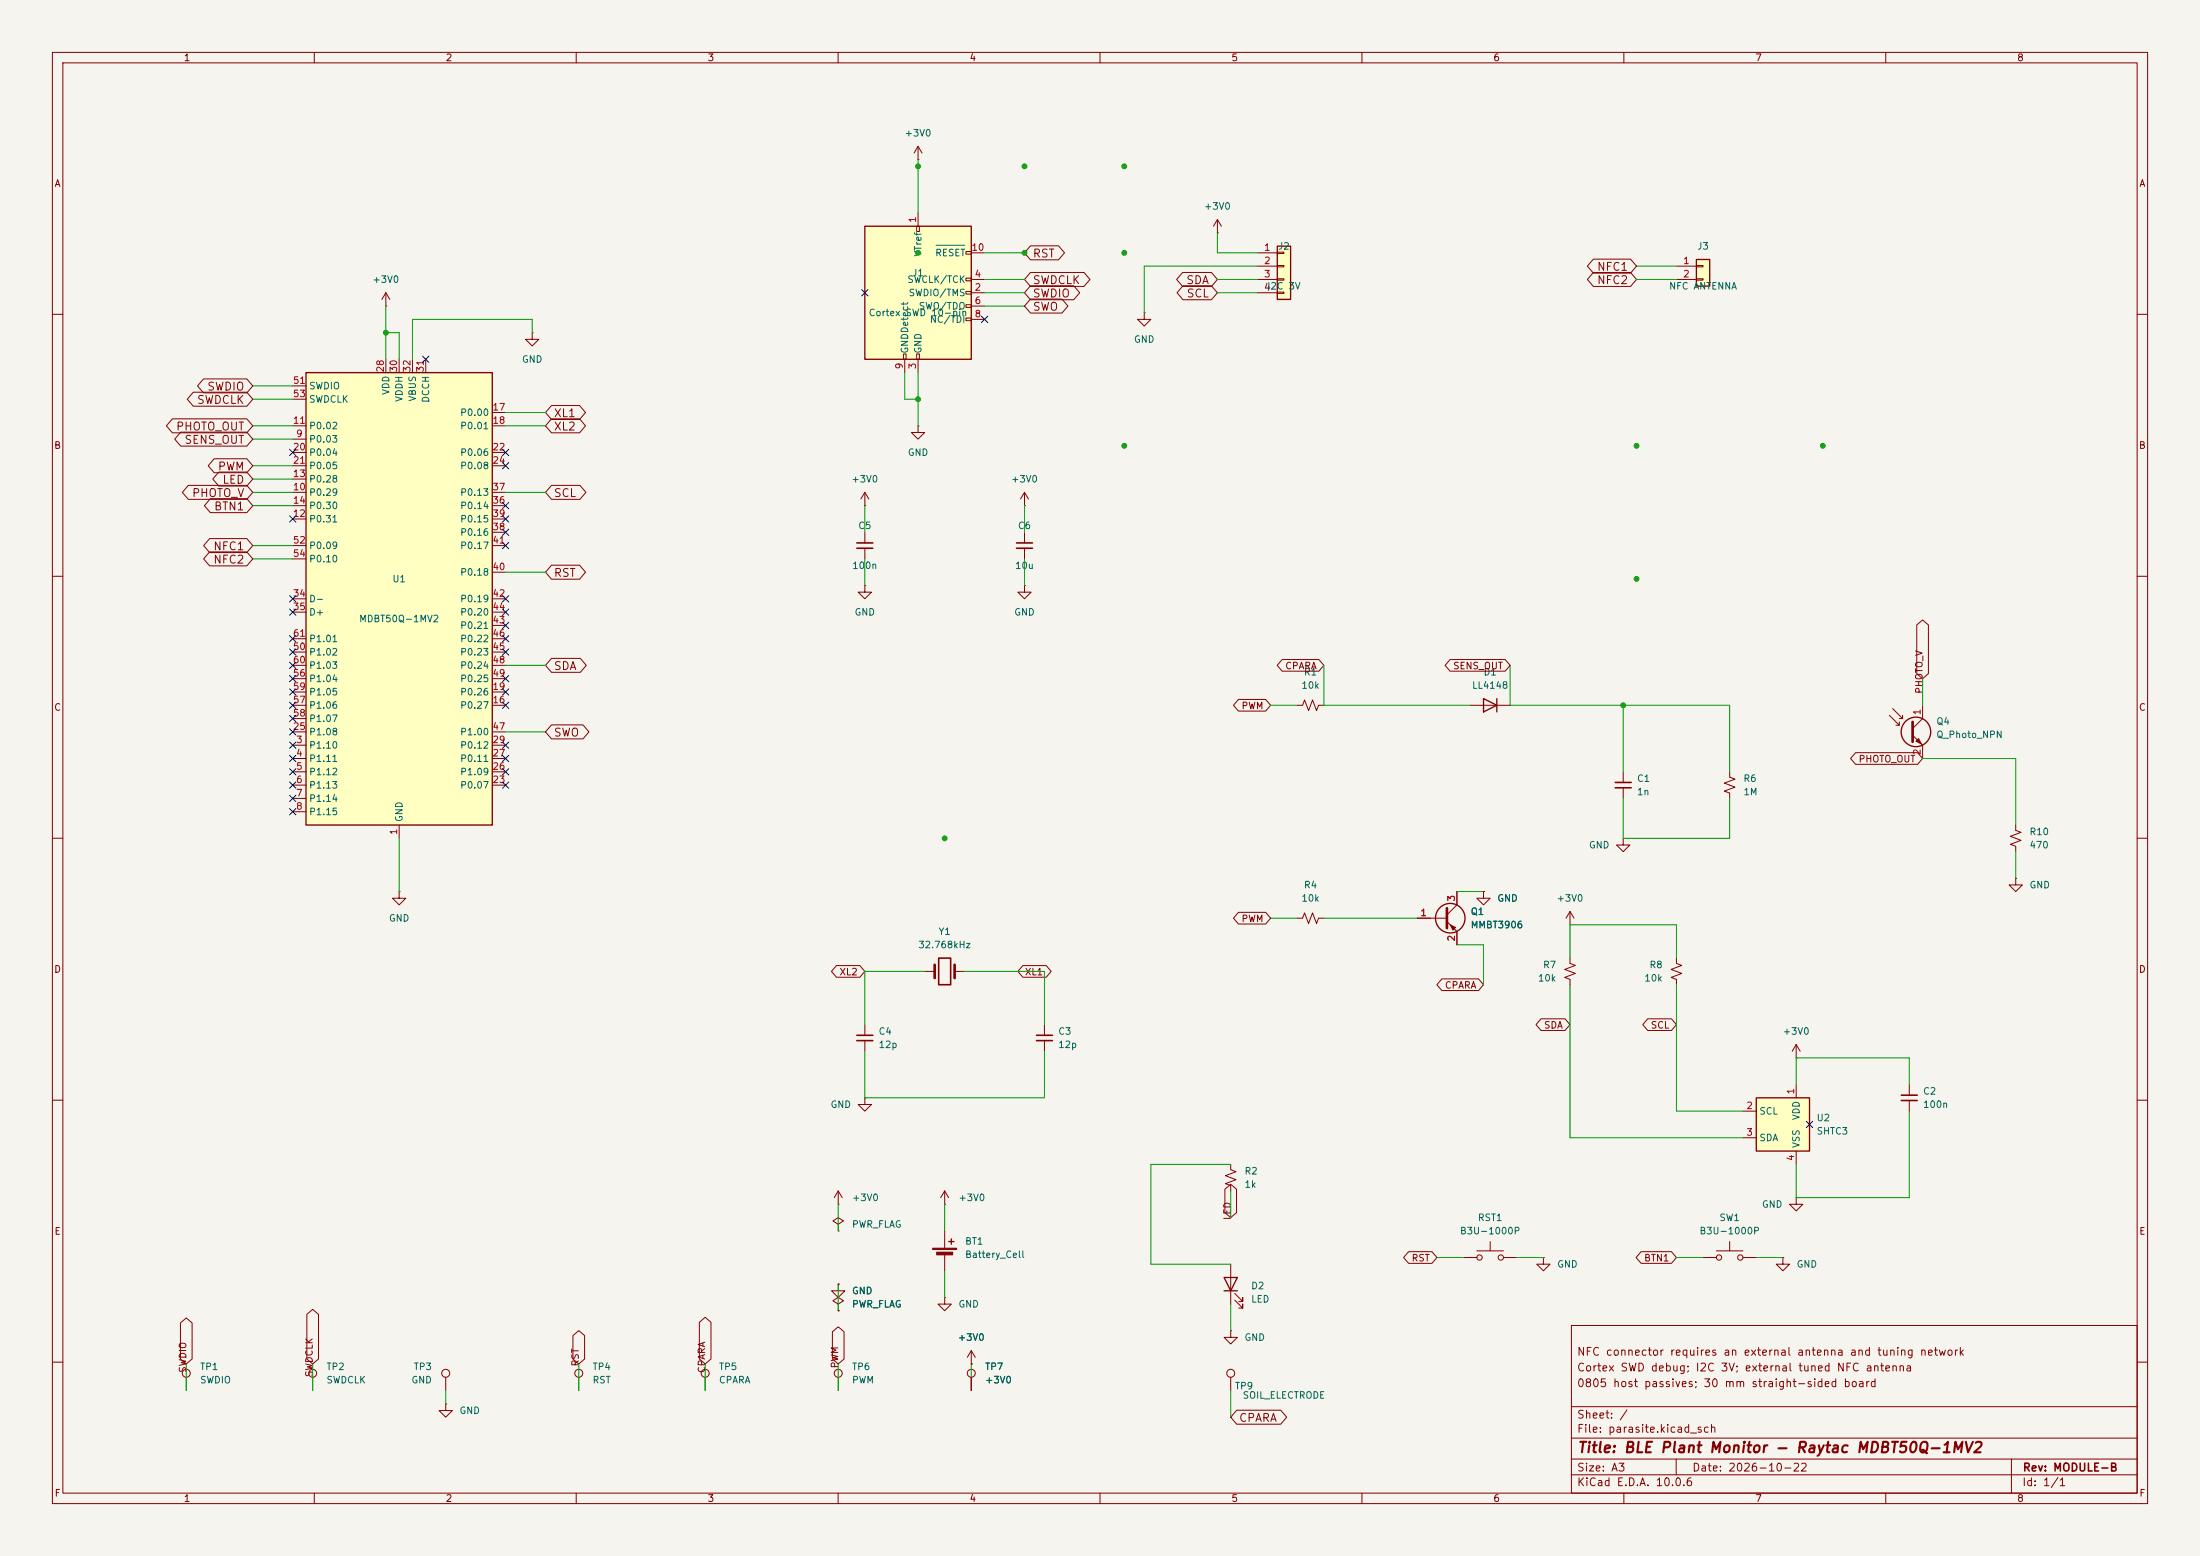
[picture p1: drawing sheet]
<svg xmlns="http://www.w3.org/2000/svg" width="420mm" height="297mm" viewBox="0 0 420 297" stroke-linecap="round" stroke-linejoin="round" font-family="sans-serif">
<path d="M0 0h420v297h-420z" fill="#f5f4ef" stroke="#f5f4ef" stroke-width=".19"/>
<g fill="none" stroke="#840000" stroke-width=".19">
<path d="M10 10h400v277h-400zM12 12h396v273h-396zM60 10v2M110 10v2M160 10v2M210 10v2M260 10v2M310 10v2M360 10v2M175.3 30.5h.1M175.3 27.9l-.8 1.3M175.3 27.9l.7 1.3"/>
<path d="M175.3 27.9v2.6M10 60h2M408 60h2M165.1 96.5h.1M165.1 94v2.5M165.1 94l-.8 1.3M165.1 94l.8 1.3M10 110h2M165.1 101.6v2M165.1 104.6v2.1M408 110h2M10 160h2"/>
<path d="M330.2 147.3v1l1 .4-2 .8 2 .7-2 .8 1 .4v1M384.8 157.5v1l1 .4-2 .7 2 .8-2 .8 1 .3v1.1M408 160h2M309.9 160v1.3h1.2l-1.2 1.3-1.3-1.3h1.3M309.9 160h.1M384.8 167.6v1.3h1.3l-1.3 1.3-1.3-1.3h1.3M384.8 167.6h.1M199.4 195.6v2M199.4 198.6v2.1M10 210h2M165.1 209.6v1.2h1.3l-1.3 1.3-1.3-1.3h1.3M165.1 209.6h.1"/>
<path d="M408 210h2M300 253h108v32h-108zM10 260h2M85.1 268v1.2h1.3l-1.3 1.3-1.3-1.3h1.3M85.1 268h.1M300 278.5h108M300 274.5h108M300 268.5h108M320 278.5v3M384 278.5v6.5M408 260h2M60 285v2"/>
<path d="M110 285v2M160 285v2M210 285v2M260 285v2M300 281.5h108M310 285v2M360 285v2"/>
</g>
<path d="M163.6 103.6h3M163.6 104.6h3M197.9 198.6h3M197.9 197.6h3" fill="none" stroke="#840000" stroke-width=".3"/>
<path d="M165.1 43.2h20.3v25.4h-20.3z" fill="#ffffc2"/>
<path d="M165.1 43.2h20.3v25.4h-20.3z" fill="none" stroke="#840000" stroke-width=".25"/>
<g fill="none" stroke="#840000" stroke-width=".19">
<path d="M175 43.2h.5v1h-.5zM175.3 40.6v2.6M184.4 53.1h1v.5h-1zM184.4 48h1v.5h-1zM184.4 55.6h1v.5h-1zM184.4 58.2h1v.5h-1zM185.4 55.9h2.6M185.4 53.3h2.6M185.4 58.4h2.6M185.4 48.3h2.6M172.5 67.6h.5v1h-.5zM172.7 68.6v2.5"/>
<path d="M175 67.6h.5v1h-.5zM175.3 68.6v2.5M184.4 60.7h1v.5h-1zM185.4 61h2.6"/>
</g>
<path d="M178.7 46.8h5.5" fill="none" stroke="#006464" stroke-width=".19"/>
<path d="M335.3 209.6h10.1v10.1h-10.1z" fill="#ffffc2"/>
<path d="M335.3 209.6h10.1v10.1h-10.1z" fill="none" stroke="#840000" stroke-width=".25"/>
<g fill="none" stroke="#840000" stroke-width=".19">
<path d="M218.4 59.7v1.3h1.3l-1.3 1.2-1.2-1.2h1.2M218.4 59.7h.1M232.4 44.5h.1M232.4 41.9l-.8 1.3M232.4 41.9l.8 1.3M232.4 41.9v2.6M175.3 81.3v1.3h1.2l-1.2 1.2-1.3-1.2h1.3M175.3 81.3h.1M195.6 96.5h.1M195.6 94v2.5M195.6 94l-.8 1.3M195.6 94l.7 1.3"/>
<path d="M195.6 111.8v1.2h1.2l-1.2 1.3-1.3-1.3h1.3M195.6 111.8h.1M195.6 101.6v2M195.6 104.6v2.1M247.6 134.6h1.1l.3-1 .8 2 .8-2 .7 2 .4-1h1M299.7 182.9v1l1 .4-2 .7 2 .8-2 .8 1 .3v1.1M320 182.9v1l1.1 .4-2.1 .7 2.1 .8-2.1 .8 1 .3v1.1M342.9 199.4v2.5M342.9 199.4l-.8 1.3M342.9 199.4l.8 1.3M332.7 212.1h2.6M332.7 217.2h2.6"/>
<path d="M342.9 201.9h.1M342.9 207v2.6M342.9 219.7v2.5M364.5 207v2M364.5 210.1v2M234.9 222.2v1.1l1.1 .3-2.1 .8 2.1 .8-2.1 .7 1 .4v1M327.7 238.8h5M330.2 237v1.8M342.9 228.6v1.3h1.3l-1.3 1.2-1.3-1.2h1.3M342.9 228.6h.1M325.1 240h2.6M332.7 240h2.6"/>
<path d="M340.4 240v1.3h1.2l-1.2 1.3-1.3-1.3h1.3M340.4 240h.1"/>
<circle cx="328.2" cy="240" r=".51"/>
<circle cx="332.2" cy="240" r=".51"/>
</g>
<path d="M194.1 103.6h3M194.1 104.6h3M363 209h3M363 210.1h3" fill="none" stroke="#840000" stroke-width=".3"/>
<path d="M323.8 49.5h2.6v5.1h-2.6z" fill="#ffffc2"/>
<g fill="none" stroke="#840000" stroke-width=".25">
<path d="M323.8 49.5h2.6v5.1h-2.6zM283.2 133.4l2.5 1.2-2.5 1.3zM285.7 133.4v2.5M233.7 243.8h2.5l-1.3 2.6zM233.7 246.4h2.5"/>
<circle cx="276.9" cy="175.3" r="2.82"/>
</g>
<g fill="none" stroke="#840000" stroke-width=".19">
<path d="M320 50.8h3.8M320 53.3h3.8M323.8 50.7h1.3v.2h-1.3zM323.8 53.2h1.3v.3h-1.3zM165.1 111.8v1.2h1.3l-1.3 1.3-1.3-1.3h1.3M165.1 111.8h.1M280.7 134.6h7.6M247.6 175.3h1.1l.3-1.1 .8 2.1 .8-2.1 .7 2.1 .4-1h1M270.5 175.3h5.7M276.2 175.9l1.9 1.9v2.5M278.1 170.2v2.5l-1.9 1.9M283.2 170.2v1.3h1.3l-1.3 1.2-1.3-1.2h1.3"/>
<path d="M283.2 170.2h.1M281.9 238.8h5.1M284.5 237v1.8M234.9 254v1.3h1.3l-1.3 1.2-1.2-1.2h1.2M234.9 254h.1M234.9 241.3v7.6M235.7 248.2l1.5 1.5v-.8v.8h-.7M235.7 246.9l1.5 1.5v-.8v.8h-.7M279.4 240h2.5M287 240h2.6M294.6 240v1.3h1.3l-1.3 1.3-1.2-1.3h1.2M294.6 240h.1"/>
<path d="M234.9 262.9v2.5"/>
<circle cx="282.4" cy="240" r=".51"/>
<circle cx="286.5" cy="240" r=".51"/>
<circle cx="234.9" cy="262.1" r=".76"/>
</g>
<path d="M276.2 173.4v3.8" fill="none" stroke="#840000" stroke-width=".51"/>
<path d="M276.9 176.5l1 .5-.5 .5z" fill="#840000" stroke="#840000" stroke-width=".19"/>
<path d="M243.8 47h2.6v10.2h-2.6z" fill="#ffffc2"/>
<path d="M243.8 47h2.6v10.2h-2.6z" fill="none" stroke="#840000" stroke-width=".25"/>
<path d="M240 48.3h3.8M240 50.8h3.8M240 53.3h3.8M240 55.9h3.8M243.8 48.1h1.3v.3h-1.3zM243.8 50.7h1.3v.2h-1.3zM243.8 53.2h1.3v.3h-1.3zM243.8 55.8h1.3v.2h-1.3z" fill="none" stroke="#840000" stroke-width=".19"/>
<path d="M58.4 71.1h35.6v86.4h-35.6z" fill="#ffffc2"/>
<g fill="none" stroke="#840000" stroke-width=".25">
<path d="M58.4 71.1h35.6v86.4h-35.6zM181.1 237h1M181.6 236.5v1"/>
<circle cx="365.8" cy="139.7" r="2.82"/>
</g>
<g fill="none" stroke="#840000" stroke-width=".19">
<path d="M73.7 58.4h.1M73.7 55.9v2.5M73.7 55.9l-.8 1.3M73.7 55.9l.7 1.3M196.7 46.9h5.4l1.1 1.4-1.1 1.3h-5.4l-1.1-1.3zM196.7 57.1h6l1.2 1.3-1.2 1.4h-6l-1.1-1.4zM196.7 52h10.2l1.2 1.3-1.2 1.4h-10.2l-1.1-1.4zM196.7 54.5h8.3l1.1 1.4-1.1 1.3h-8.3l-1.1-1.3zM225.8 52h5.5l1.1 1.3-1.1 1.4h-5.5l-1.2-1.4zM225.8 54.5h5.5l1.1 1.4-1.1 1.3h-5.5l-1.1-1.3zM304.2 52h7.1l1.1 1.3-1.1 1.4h-7.1l-1.2-1.4zM304.2 49.5h7.1l1.1 1.3-1.1 1.3h-7.1l-1.2-1.3z"/>
<path d="M32.9 79.9h14.2l1.2 1.4-1.2 1.3h-14.2l-1.1-1.3zM36.9 74.9h10.2l1.2 1.3-1.2 1.3h-10.2l-1.1-1.3zM38.9 72.3h8.2l1.2 1.4-1.2 1.3h-8.2l-1.2-1.3zM55.9 73.7h2.5M55.9 76.2h2.5M73.7 68.6v2.5M76.2 68.6v2.5M78.7 68.6v2.5M81.3 68.6v2.5M94 78.7h2.5M101.6 63.5v1.3h1.3l-1.3 1.2-1.3-1.2h1.3M101.6 63.5h.1"/>
<path d="M105.3 77.4h5.3l1.2 1.3-1.2 1.4h-5.3l-1.2-1.4zM105.3 79.9h5.3l1.2 1.4-1.2 1.3h-5.3l-1.2-1.3zM34.5 82.5h12.6l1.2 1.3-1.2 1.4h-12.6l-1.1-1.4zM36 92.6h11.1l1.2 1.4-1.2 1.3h-11.1l-1.2-1.3zM40.2 95.2h6.9l1.2 1.3-1.2 1.4h-6.9l-1.2-1.4zM40.9 87.6h6.2l1.2 1.3-1.2 1.3h-6.2l-1.2-1.3zM41.8 90.1h5.3l1.2 1.3-1.2 1.4h-5.3l-1.2-1.4zM55.9 83.8h2.5M55.9 94h2.5M55.9 81.3h2.5M55.9 99.1h2.5M55.9 91.4h2.5"/>
<path d="M55.9 96.5h2.5M55.9 86.4h2.5M55.9 88.9h2.5M94 94h2.5M94 81.3h2.5M94 99.1h2.5M94 96.5h2.5M94 86.4h2.5M94 88.9h2.5M105.3 92.6h5.4l1.2 1.4-1.2 1.3h-5.4l-1.2-1.3zM40 105.3h7.1l1.2 1.4-1.2 1.3h-7.1l-1.1-1.3zM40 102.8h7.1l1.2 1.3-1.2 1.4h-7.1l-1.1-1.4z"/>
<path d="M55.9 114.3h2.5M55.9 116.8h2.5M55.9 104.1h2.5M55.9 106.7h2.5M94 114.3h2.5M94 116.8h2.5M94 101.6h2.5M94 109.2h2.5M94 104.1h2.5M94 119.4h2.5M105.3 107.9h5.3l1.2 1.3-1.2 1.4h-5.3l-1.2-1.4zM365.9 119.3l1.1-1 1.1 1v9.3l-1.1 .9-1.1-.9z"/>
<path d="M55.9 134.6h2.5M55.9 132.1h2.5M55.9 139.7h2.5M55.9 124.5h2.5M55.9 121.9h2.5M55.9 127h2.5M55.9 129.5h2.5M55.9 137.2h2.5M94 134.6h2.5M94 132.1h2.5M94 139.7h2.5M94 124.5h2.5"/>
<path d="M94 121.9h2.5M94 127h2.5M94 129.5h2.5M105.3 138.4h6l1.1 1.3-1.1 1.3h-6l-1.2-1.3zM105.3 125.7h5.5l1.1 1.3-1.1 1.3h-5.5l-1.2-1.3zM236.4 133.5h5.2l1 1.1-1 1.1h-5.2l-.9-1.1zM244.8 125.9h7l.9 1.1-.9 1.1h-7l-1-1.1zM276.8 125.9h10.5l1 1.1-1 1.1h-10.5l-.9-1.1zM360.7 136.5l1.9 1.9v-.6M361.3 135.3l1.9 1.9v-.7M361.9 138.4h.7M362.6 137.2h.6"/>
<path d="M367 134.6v2.6l-1.9 1.9M55.9 142.2h2.5M55.9 144.8h2.5M55.9 147.3h2.5M55.9 149.9h2.5M55.9 152.4h2.5M55.9 154.9h2.5M76.2 157.5v2.5M94 142.2h2.5M94 144.8h2.5M94 147.3h2.5M94 149.9h2.5"/>
<path d="M309.9 147.3v2.1M309.9 150.4v2M354.2 143.7h11.9l.9 1.1-.9 1.1h-11.9l-.9-1.1zM365.1 140.3l1.9 1.9v2.6M76.2 170.2v1.3h1.3l-1.3 1.2-1.3-1.2h1.3M76.2 170.2h.1M236.4 174.1h5.2l1 1.2-1 1.1h-5.2l-.9-1.1zM270.5 175.3h2.5M278.1 170.2v2.5M278.1 177.8v2.5M283.2 170.2h.1M299.7 176.5h.1"/>
<path d="M299.7 174l-.7 1.3M299.7 174l.8 1.3M299.7 174v2.5M159.7 184.3h4.4l1 1.1-1 1.1h-4.4l-1-1.1zM165.1 195.6v2M165.1 198.6v2.1M176.5 185.4h1.9M182.2 185.4h1.9M195.3 184.3h4.4l1 1.1-1 1.1h-4.4l-1-1.1zM275.3 186.8h7l.9 1.2-.9 1.1h-7l-1-1.1zM294.2 194.5h4.6l.9 1.1-.9 1.1h-4.6l-1-1.1zM314.6 194.5h4.5l.9 1.1-.9 1.1h-4.5l-1-1.1z"/>
<path d="M160 233.7l1-.7-1-.6-1 .6 1 .7v1.2M160 234.9h.1M160 229.9h.1M160 227.3l-.7 1.3M160 227.3l.8 1.3M160 227.3v2.6M180.3 229.9h.1M180.3 227.3l-.7 1.3M180.3 227.3l.8 1.3M180.3 227.3v2.6M180.3 234.9v3.4M180.3 239.3v3.3"/>
<path d="M233.8 227l1.1-1 1.2 1v4.5l-1.2 .9-1.1-.9zM268.9 238.9h4.5l.9 1.1-.9 1.1h-4.5l-.9-1.1zM313.3 238.9h5.8l.9 1.1-.9 1.1h-5.8l-1-1.1zM34.4 252.5l1.2-.9 1.1 .9v6.9l-1.1 .9-1.2-.9zM58.6 250.9l1.1-1 1.1 1v8.5l-1.1 .9-1.1-.9zM109.4 254.9l1.1-.9 1.1 .9v4.5l-1.1 .9-1.1-.9zM133.5 252.4l1.1-1 1.1 1v7l-1.1 .9-1.1-.9zM158.9 254.2l1.1-.9 1.1 .9v5.2l-1.1 .9-1.1-.9zM160 248.9l1-.6-1-.7-1 .7 1 .6v1.3M160 250.2h.1M160 245.1v1.3h1.3l-1.3 1.2-1.3-1.2h1.3M160 245.1h.1"/>
<path d="M180.3 247.6v1.3h1.3l-1.3 1.3-1.2-1.3h1.2M180.3 247.6h.1M185.4 257.8l-.7 1.3M185.4 257.8l.8 1.3M185.4 257.8v2.5M35.6 262.9v2.5M59.7 262.9v2.5M85.1 262.9v2.5M110.5 262.9v2.5M134.6 262.9v2.5M160 262.9v2.5M185.4 260.3h.1"/>
<path d="M185.4 262.9v2.5M236.1 269.2h8.4l1.1 1.3-1.1 1.3h-8.4l-1.2-1.3z"/>
<circle cx="35.6" cy="262.1" r=".76"/>
<circle cx="59.7" cy="262.1" r=".76"/>
<circle cx="85.1" cy="262.1" r=".76"/>
<circle cx="110.5" cy="262.1" r=".76"/>
<circle cx="134.6" cy="262.1" r=".76"/>
<circle cx="160" cy="262.1" r=".76"/>
<circle cx="185.4" cy="262.1" r=".76"/>
</g>
<path d="M308.4 149.4h3M308.4 150.4h3M163.6 197.6h3M163.6 198.6h3M179.2 182.9h2.3v5.1h-2.3z" fill="none" stroke="#840000" stroke-width=".3"/>
<path d="M365.1 137.8v3.8M178.4 184.2v2.5M182.2 184.2v2.5" fill="none" stroke="#840000" stroke-width=".51"/>
<g fill="#840000" stroke="#840000" stroke-width=".19">
<path d="M365.8 141.5l.5-.5 .5 1z"/>
<path d="M178.1 238.3h4.5v.2h-4.5z"/>
<path d="M178.8 239h3.1v.5h-3.1z"/>
</g>
<g fill="none" stroke="#009600" stroke-width=".19">
<path d="M175.3 30.5v10.1M73.7 58.4v10.2M188 48.3h7.6M188 53.3h7.6M188 55.9h7.6M188 58.4h7.6M232.4 44.5v3.8h7.6M232.4 53.3h7.6M232.4 55.9h7.6M240 50.8h-21.6v8.9M312.4 50.8h7.6M312.4 53.3h7.6"/>
<path d="M48.3 76.2h7.6M48.3 73.7h7.6M73.7 63.5h2.5v5.1M96.5 78.7h7.6M101.6 63.5v-2.5h-22.9v7.6M172.7 71.1v5.1h2.6M175.3 71.1v10.2M48.3 81.3h7.6M48.3 94h7.6M48.3 83.8h7.6M48.3 91.4h7.6M48.3 96.5h7.6"/>
<path d="M48.3 88.9h7.6M96.5 81.3h7.6M96.5 94h7.6M165.1 96.5v5.1M195.6 96.5v5.1M48.3 104.1h7.6M48.3 106.7h7.6M96.5 109.2h7.6M165.1 106.7v5.1M195.6 106.7v5.1M96.5 139.7h7.6M96.5 127h7.6"/>
<path d="M242.6 134.6h5M252.7 127v7.6h28M288.3 127v7.6h41.9v12.7M309.9 134.6v12.7M367 129.5v5.1M309.9 152.4v7.6h20.3v-7.6M367 144.8h17.8v12.7M76.2 160v10.2M242.6 175.3h5M252.7 175.3h17.8M278.1 170.2h5.1M384.8 162.6v5"/>
<path d="M176.5 185.4h-11.4v10.2M184.1 185.4h15.3v10.2M278.1 180.3h5.1v7.7M299.7 182.9v-6.4h20.3v6.4M299.7 188v29.2h33M320 188v24.1h12.7M165.1 200.7v8.9h34.3v-8.9M342.9 207v-5.1h21.6v5.1M364.5 212.1v16.5h-21.6v-6.4M160 229.9v5M180.3 229.9v5M234.9 227.3v5.1"/>
<path d="M234.9 222.2h-15.2v19.1h15.2M160 245.1v5.1M180.3 242.6v5M234.9 248.9v5.1M274.3 240h5.1M289.6 240h5M320 240h5.1M335.3 240h5.1M35.6 260.3v5.1M59.7 260.3v5.1M85.1 265.4v2.6M110.5 260.3v5.1"/>
<path d="M134.6 260.3v5.1M160 260.3v5.1M185.4 260.3v5.1M234.9 265.4v5.1"/>
</g>
<g fill="none" stroke="#000084" stroke-width=".19">
<path d="M164.5 55.3l1.2 1.2M165.7 55.3l-1.2 1.2M80.7 68l1.2 1.2M81.9 68l-1.2 1.2M187.4 60.4l1.2 1.2M188.6 60.4l-1.2 1.2M55.3 98.5l1.2 1.2M55.3 85.8l1.2 1.2M56.5 98.5l-1.2 1.2M56.5 85.8l-1.2 1.2M95.9 85.8l1.2 1.2M95.9 98.5l1.2 1.2"/>
<path d="M95.9 95.9l1.2 1.2M95.9 88.3l1.2 1.2M97.1 88.3l-1.2 1.2M97.1 85.8l-1.2 1.2M97.1 95.9l-1.2 1.2M97.1 98.5l-1.2 1.2M55.3 113.7l1.2 1.2M55.3 116.2l1.2 1.2M56.5 113.7l-1.2 1.2M56.5 116.2l-1.2 1.2M95.9 116.2l1.2 1.2M95.9 118.8l1.2 1.2"/>
<path d="M95.9 113.7l1.2 1.2M95.9 103.5l1.2 1.2M95.9 101l1.2 1.2M97.1 116.2l-1.2 1.2M97.1 118.8l-1.2 1.2M97.1 113.7l-1.2 1.2M97.1 103.5l-1.2 1.2M97.1 101l-1.2 1.2M55.3 128.9l1.2 1.2M55.3 123.9l1.2 1.2M55.3 121.3l1.2 1.2M55.3 126.4l1.2 1.2"/>
<path d="M55.3 131.5l1.2 1.2M55.3 136.6l1.2 1.2M55.3 134l1.2 1.2M55.3 139.1l1.2 1.2M56.5 128.9l-1.2 1.2M56.5 123.9l-1.2 1.2M56.5 121.3l-1.2 1.2M56.5 126.4l-1.2 1.2M56.5 131.5l-1.2 1.2M56.5 136.6l-1.2 1.2M56.5 134l-1.2 1.2M56.5 139.1l-1.2 1.2"/>
<path d="M95.9 128.9l1.2 1.2M95.9 121.3l1.2 1.2M95.9 123.9l1.2 1.2M95.9 131.5l1.2 1.2M95.9 134l1.2 1.2M97.1 128.9l-1.2 1.2M97.1 121.3l-1.2 1.2M97.1 123.9l-1.2 1.2M97.1 131.5l-1.2 1.2M97.1 134l-1.2 1.2M55.3 154.3l1.2 1.2M55.3 151.8l1.2 1.2"/>
<path d="M55.3 144.2l1.2 1.2M55.3 141.6l1.2 1.2M55.3 149.3l1.2 1.2M55.3 146.7l1.2 1.2M56.5 154.3l-1.2 1.2M56.5 144.2l-1.2 1.2M56.5 141.6l-1.2 1.2M56.5 151.8l-1.2 1.2M56.5 149.3l-1.2 1.2M56.5 146.7l-1.2 1.2M95.9 141.6l1.2 1.2M95.9 144.2l1.2 1.2"/>
<path d="M95.9 146.7l1.2 1.2M95.9 149.3l1.2 1.2M97.1 141.6l-1.2 1.2M97.1 144.2l-1.2 1.2M97.1 146.7l-1.2 1.2M97.1 149.3l-1.2 1.2M344.8 214l1.2 1.2M346 214l-1.2 1.2"/>
</g>
<g fill="#009600" stroke="#009600" stroke-width=".19">
<circle cx="195.6" cy="48.3" r=".46"/>
<circle cx="175.3" cy="31.8" r=".46"/>
<circle cx="195.6" cy="31.8" r=".46"/>
<circle cx="175.3" cy="48.3" r=".46"/>
<circle cx="175.3" cy="76.2" r=".46"/>
<circle cx="214.6" cy="48.3" r=".46"/>
<circle cx="214.6" cy="31.8" r=".46"/>
<circle cx="214.6" cy="85.1" r=".46"/>
<circle cx="312.4" cy="85.1" r=".46"/>
<circle cx="312.4" cy="110.5" r=".46"/>
<circle cx="348" cy="85.1" r=".46"/>
<circle cx="180.3" cy="160" r=".46"/>
<circle cx="73.7" cy="63.5" r=".46"/>
<circle cx="309.9" cy="134.6" r=".46"/>
</g>
<text font-size="2" fill="#840000" x="301" y="277.8">Title: BLE Plant Monitor - Raytac MDBT50Q-1MV2</text>
<g font-size="1.5" fill="#840000">
<text x="197.1" y="49.5">RST</text>
<text x="304.8" y="52.1">NFC1</text>
<text x="197.1" y="59.7">SWO</text>
<text x="197.1" y="54.6">SWDCLK</text>
<text x="197.1" y="57.1">SWDIO</text>
<text x="226.4" y="54.6">SDA</text>
<text x="226.4" y="57.1">SCL</text>
<text x="304.8" y="54.6">NFC2</text>
<text x="37.5" y="77.5">SWDCLK</text>
<text x="39.4" y="74.9">SWDIO</text>
<text x="33.5" y="82.5">PHOTO_OUT</text>
<text x="105.6" y="80">XL1</text>
<text x="105.6" y="82.5">XL2</text>
<text x="35.1" y="85.1">SENS_OUT</text>
<text x="36.5" y="95.2">PHOTO_V</text>
<text x="41.5" y="90.2">PWM</text>
<text x="42.3" y="92.7">LED</text>
<text x="105.6" y="95.2">SCL</text>
<text x="40.8" y="97.8">BTN1</text>
<text x="40.6" y="107.9">NFC2</text>
<text x="40.6" y="105.4">NFC1</text>
<text x="105.6" y="110.5">RST</text>
<text x="105.6" y="128.3">SDA</text>
<text x="105.6" y="141">SWO</text>
<text x="300.9" y="262.1">Cortex SWD debug; I2C 3V; external tuned NFC antenna</text>
<text x="300.9" y="259.1">NFC connector requires an external antenna and tuning network</text>
<text x="300.9" y="265.1">0805 host passives; 30 mm straight-sided board</text>
<text x="236.4" y="271.8">CPARA</text>
<text x="300.9" y="273.8">File: parasite.kicad_sch</text>
<text x="300.9" y="271.1">Sheet: /</text>
<text x="300.9" y="281.2">Size: A3</text>
<text x="322.9" y="281.2">Date: 2026-10-22</text>
<text x="386" y="281.2">Rev: MODULE-B</text>
<text x="300.9" y="284">KiCad E.D.A. 10.0.6</text>
<text x="385.9" y="284">Id: 1/1</text>
</g>
<g font-size="1.3" fill="#840000">
<text x="35" y="12">1</text>
<text x="85" y="12">2</text>
<text x="135" y="12">3</text>
<text x="185" y="12">4</text>
<text x="235" y="12">5</text>
<text x="285" y="12">6</text>
<text x="335" y="12">7</text>
<text x="385" y="12">8</text>
<text x="10.3" y="36">A</text>
<text x="408.3" y="36">A</text>
<text x="10.2" y="86">B</text>
<text x="408.2" y="86">B</text>
<text x="245.2" y="128.1">CPARA</text>
<text x="277.3" y="128.1">SENS_OUT</text>
<text x="10.2" y="136">C</text>
<text x="236.9" y="135.7">PWM</text>
<text x="367.3" y="132.5" transform="rotate(-90 367.3 132.5)">PHOTO_V</text>
<text x="408.2" y="136">C</text>
<text x="354.7" y="145.8">PHOTO_OUT</text>
<text x="236.9" y="176.3">PWM</text>
<text x="10.2" y="186">D</text>
<text x="408.2" y="186">D</text>
<text x="160.2" y="186.5">XL2</text>
<text x="195.6" y="186.5">XL1</text>
<text x="275.7" y="189">CPARA</text>
<text x="294.7" y="196.6">SDA</text>
<text x="315" y="196.6">SCL</text>
<text x="235.3" y="233" transform="rotate(-90 235.3 233)">LED</text>
<text x="10.3" y="236">E</text>
<text x="408.3" y="236">E</text>
<text x="269.4" y="241.1">RST</text>
<text x="313.8" y="241.1">BTN1</text>
<text x="35.9" y="262.1" transform="rotate(-90 35.9 262.1)">SWDIO</text>
<text x="60" y="263" transform="rotate(-90 60 263)">SWDCLK</text>
<text x="110.8" y="260.9" transform="rotate(-90 110.8 260.9)">RST</text>
<text x="134.9" y="262.2" transform="rotate(-90 134.9 262.2)">CPARA</text>
<text x="160.3" y="261.3" transform="rotate(-90 160.3 261.3)">PWM</text>
<text x="10.3" y="286">F</text>
<text x="35" y="287">1</text>
<text x="85" y="287">2</text>
<text x="135" y="287">3</text>
<text x="185" y="287">4</text>
<text x="235" y="287">5</text>
<text x="285" y="287">6</text>
<text x="335" y="287">7</text>
<text x="385" y="287">8</text>
<text x="408.3" y="286">F</text>
</g>
<g font-size="1.3" fill="#006464">
<text x="172.6" y="26.4">+3V0</text>
<text x="229.7" y="40.3">+3V0</text>
<text x="243.9" y="48">J2</text>
<text x="323.9" y="48">J3</text>
<text x="174" y="53">J1</text>
<text x="176.2" y="49.1" transform="rotate(-90 176.2 49.1)">VTref</text>
<text x="178.4" y="49.2">RESET</text>
<text x="71" y="54.3">+3V0</text>
<text x="173.1" y="54.3">SWCLK/TCK</text>
<text x="173.4" y="56.8">SWDIO/TMS</text>
<text x="175.3" y="59.4">SWO/TDO</text>
<text x="241.8" y="55.6">I2C 3V</text>
<text x="318.5" y="55.6">NFC ANTENNA</text>
<text x="165.7" y="60.7">Cortex SWD 10-pin</text>
<text x="177.4" y="61.9">NC/TDI</text>
<text x="216.4" y="65.7">GND</text>
<text x="99.5" y="69.5">GND</text>
<text x="173.7" y="67.6" transform="rotate(-90 173.7 67.6)">GNDDetect</text>
<text x="176.2" y="67.6" transform="rotate(-90 176.2 67.6)">GND</text>
<text x="58.9" y="74.6">SWDIO</text>
<text x="58.9" y="77.2">SWDCLK</text>
<text x="74.6" y="75.5" transform="rotate(-90 74.6 75.5)">VDD</text>
<text x="77.2" y="76.8" transform="rotate(-90 77.2 76.8)">VDDH</text>
<text x="79.7" y="76.8" transform="rotate(-90 79.7 76.8)">VBUS</text>
<text x="82.2" y="77" transform="rotate(-90 82.2 77)">DCCH</text>
<text x="58.9" y="82.2">P0.02</text>
<text x="87.7" y="79.7">P0.00</text>
<text x="87.7" y="82.2">P0.01</text>
<text x="58.9" y="84.8">P0.03</text>
<text x="58.9" y="87.3">P0.04</text>
<text x="58.9" y="89.9">P0.05</text>
<text x="87.7" y="87.3">P0.06</text>
<text x="87.7" y="89.9">P0.08</text>
<text x="173.2" y="87.3">GND</text>
<text x="58.9" y="94.9">P0.29</text>
<text x="58.9" y="92.4">P0.28</text>
<text x="87.7" y="94.9">P0.13</text>
<text x="162.4" y="92.4">+3V0</text>
<text x="192.9" y="92.4">+3V0</text>
<text x="58.9" y="100">P0.31</text>
<text x="58.9" y="97.5">P0.30</text>
<text x="87.7" y="97.5">P0.14</text>
<text x="87.7" y="100">P0.15</text>
<text x="163.7" y="101.3">C5</text>
<text x="194.2" y="101.3">C6</text>
<text x="58.9" y="105.1">P0.09</text>
<text x="58.9" y="107.6">P0.10</text>
<text x="87.7" y="102.6">P0.16</text>
<text x="87.7" y="105.1">P0.17</text>
<text x="74.8" y="111.5">U1</text>
<text x="87.7" y="110.2">P0.18</text>
<text x="162.6" y="108.9">100n</text>
<text x="193.7" y="108.9">10u</text>
<text x="58.9" y="115.3">D-</text>
<text x="58.9" y="117.8">D+</text>
<text x="68.5" y="119.1">MDBT50Q-1MV2</text>
<text x="87.7" y="115.3">P0.19</text>
<text x="87.7" y="117.8">P0.20</text>
<text x="163" y="117.8">GND</text>
<text x="193.5" y="117.8">GND</text>
<text x="58.9" y="125.4">P1.02</text>
<text x="58.9" y="122.9">P1.01</text>
<text x="87.7" y="120.3">P0.21</text>
<text x="87.7" y="125.4">P0.23</text>
<text x="87.7" y="122.9">P0.22</text>
<text x="58.9" y="130.5">P1.04</text>
<text x="58.9" y="128">P1.03</text>
<text x="87.7" y="128">P0.24</text>
<text x="87.7" y="130.5">P0.25</text>
<text x="248.3" y="131.8">10k</text>
<text x="248.8" y="129.2">R1</text>
<text x="280.9" y="131.8">LL4148</text>
<text x="283.1" y="129.2">D1</text>
<text x="58.9" y="135.6">P1.06</text>
<text x="58.9" y="133">P1.05</text>
<text x="87.7" y="135.6">P0.27</text>
<text x="87.7" y="133">P0.26</text>
<text x="58.9" y="143.2">P1.10</text>
<text x="58.9" y="140.7">P1.08</text>
<text x="58.9" y="138.1">P1.07</text>
<text x="87.7" y="143.2">P0.12</text>
<text x="87.7" y="140.7">P1.00</text>
<text x="369.6" y="138.6">Q4</text>
<text x="369.6" y="141.2">Q_Photo_NPN</text>
<text x="58.9" y="145.7">P1.11</text>
<text x="58.9" y="148.3">P1.12</text>
<text x="87.7" y="148.3">P1.09</text>
<text x="87.7" y="145.7">P0.11</text>
<text x="312.4" y="149.6">C1</text>
<text x="332.7" y="149.6">R6</text>
<text x="58.9" y="150.8">P1.13</text>
<text x="58.9" y="153.4">P1.14</text>
<text x="58.9" y="155.9">P1.15</text>
<text x="87.7" y="150.8">P0.07</text>
<text x="312.4" y="152.1">1n</text>
<text x="332.7" y="152.1">1M</text>
<text x="77.2" y="157" transform="rotate(-90 77.2 157)">GND</text>
<text x="387.3" y="159.7">R10</text>
<text x="303.2" y="162.3">GND</text>
<text x="387.3" y="162.3">470</text>
<text x="248.3" y="172.4">10k</text>
<text x="248.8" y="169.9">R4</text>
<text x="285.7" y="172.4">GND</text>
<text x="297.1" y="172.4">+3V0</text>
<text x="387.3" y="169.9">GND</text>
<text x="74.1" y="176.2">GND</text>
<text x="179.1" y="178.8">Y1</text>
<text x="280.7" y="175">Q1</text>
<text x="280.7" y="177.5">MMBT3906</text>
<text x="175.2" y="181.3">32.768kHz</text>
<text x="294.5" y="185.1">R7</text>
<text x="314.8" y="185.1">R8</text>
<text x="293.5" y="187.7">10k</text>
<text x="313.8" y="187.7">10k</text>
<text x="167.6" y="197.8">C4</text>
<text x="201.9" y="197.8">C3</text>
<text x="340.2" y="197.8">+3V0</text>
<text x="167.6" y="200.4">12p</text>
<text x="201.9" y="200.4">12p</text>
<text x="367" y="209.2">C2</text>
<text x="158.5" y="211.8">GND</text>
<text x="335.8" y="213.1">SCL</text>
<text x="343.9" y="213.9" transform="rotate(-90 343.9 213.9)">VDD</text>
<text x="346.7" y="214.3">U2</text>
<text x="367" y="211.8">100n</text>
<text x="335.8" y="218.1">SDA</text>
<text x="343.9" y="219.2" transform="rotate(-90 343.9 219.2)">VSS</text>
<text x="346.7" y="216.9">SHTC3</text>
<text x="237.5" y="224.5">R2</text>
<text x="237.5" y="227">1k</text>
<text x="162.5" y="229.6">+3V0</text>
<text x="182.9" y="229.6">+3V0</text>
<text x="282" y="233.4">RST1</text>
<text x="328.1" y="233.4">SW1</text>
<text x="336.3" y="230.8">GND</text>
<text x="162.5" y="234.6">PWR_FLAG</text>
<text x="184.1" y="237.9">BT1</text>
<text x="278.6" y="235.9">B3U-1000P</text>
<text x="324.3" y="235.9">B3U-1000P</text>
<text x="184.1" y="240.4">Battery_Cell</text>
<text x="297.2" y="242.3">GND</text>
<text x="342.9" y="242.3">GND</text>
<text x="162.5" y="249.9">PWR_FLAG</text>
<text x="162.5" y="247.3">GND</text>
<text x="182.9" y="249.9">GND</text>
<text x="238.7" y="246.4">D2</text>
<text x="238.7" y="248.9">LED</text>
<text x="182.8" y="256.2">+3V0</text>
<text x="237.5" y="256.2">GND</text>
<text x="38.1" y="261.8">TP1</text>
<text x="62.2" y="261.8">TP2</text>
<text x="78.9" y="261.8">TP3</text>
<text x="113" y="261.8">TP4</text>
<text x="137.1" y="261.8">TP5</text>
<text x="162.5" y="261.8">TP6</text>
<text x="187.9" y="261.8">TP7</text>
<text x="38.1" y="264.4">SWDIO</text>
<text x="62.2" y="264.4">SWDCLK</text>
<text x="78.4" y="264.4">GND</text>
<text x="113" y="264.4">RST</text>
<text x="137.1" y="264.4">CPARA</text>
<text x="162.5" y="264.4">PWM</text>
<text x="187.9" y="264.4">+3V0</text>
<text x="235.6" y="265.5">TP9</text>
<text x="237.1" y="267.3">SOIL_ELECTRODE</text>
<text x="87.6" y="270.2">GND</text>
</g>
<g font-size="1.3" fill="#a90000">
<text x="175.2" y="42.6" transform="rotate(-90 175.2 42.6)">1</text>
<text x="185.4" y="48.2">10</text>
<text x="186" y="53.3">4</text>
<text x="241.2" y="48.2">1</text>
<text x="241.2" y="50.7">2</text>
<text x="241.2" y="53.3">3</text>
<text x="321.2" y="50.7">1</text>
<text x="321.2" y="53.3">2</text>
<text x="186" y="55.8">2</text>
<text x="186" y="58.3">6</text>
<text x="241.2" y="55.8">4</text>
<text x="186" y="60.9">8</text>
<text x="73.6" y="71.2" transform="rotate(-90 73.6 71.2)">28</text>
<text x="76.1" y="71.2" transform="rotate(-90 76.1 71.2)">30</text>
<text x="78.7" y="71.2" transform="rotate(-90 78.7 71.2)">32</text>
<text x="81.2" y="71.2" transform="rotate(-90 81.2 71.2)">31</text>
<text x="172.6" y="70.6" transform="rotate(-90 172.6 70.6)">9</text>
<text x="175.2" y="70.6" transform="rotate(-90 175.2 70.6)">3</text>
<text x="55.8" y="73.6">51</text>
<text x="55.8" y="76.1">53</text>
<text x="55.8" y="81.2">11</text>
<text x="56.4" y="83.7">9</text>
<text x="93.9" y="78.7">17</text>
<text x="93.9" y="81.2">18</text>
<text x="55.8" y="86.3">20</text>
<text x="55.8" y="88.8">21</text>
<text x="93.9" y="86.3">22</text>
<text x="93.9" y="88.8">24</text>
<text x="55.8" y="93.9">10</text>
<text x="55.8" y="91.4">13</text>
<text x="93.9" y="93.9">37</text>
<text x="55.8" y="99">12</text>
<text x="55.8" y="96.4">14</text>
<text x="93.9" y="96.4">36</text>
<text x="93.9" y="101.5">38</text>
<text x="93.9" y="99">39</text>
<text x="55.8" y="104.1">52</text>
<text x="55.8" y="106.6">54</text>
<text x="93.9" y="104.1">41</text>
<text x="93.9" y="109.1">40</text>
<text x="55.8" y="114.2">34</text>
<text x="55.8" y="116.8">35</text>
<text x="93.9" y="114.2">42</text>
<text x="93.9" y="119.3">43</text>
<text x="93.9" y="116.8">44</text>
<text x="55.8" y="124.4">50</text>
<text x="55.8" y="121.8">61</text>
<text x="93.9" y="124.4">45</text>
<text x="93.9" y="121.8">46</text>
<text x="55.8" y="129.5">56</text>
<text x="55.8" y="132">59</text>
<text x="55.8" y="126.9">60</text>
<text x="93.9" y="132">19</text>
<text x="93.9" y="126.9">48</text>
<text x="93.9" y="129.5">49</text>
<text x="55.8" y="134.5">57</text>
<text x="55.8" y="137.1">58</text>
<text x="93.9" y="134.5">16</text>
<text x="366.9" y="136.6" transform="rotate(-90 366.9 136.6)">1</text>
<text x="55.8" y="139.6">25</text>
<text x="56.4" y="142.2">3</text>
<text x="93.9" y="142.2">29</text>
<text x="93.9" y="139.6">47</text>
<text x="56.4" y="144.7">4</text>
<text x="56.4" y="147.2">5</text>
<text x="56.4" y="149.8">6</text>
<text x="93.9" y="149.8">23</text>
<text x="93.9" y="147.2">26</text>
<text x="93.9" y="144.7">27</text>
<text x="366.9" y="144.2" transform="rotate(-90 366.9 144.2)">2</text>
<text x="56.4" y="152.3">7</text>
<text x="56.4" y="154.9">8</text>
<text x="76.1" y="159.5" transform="rotate(-90 76.1 159.5)">1</text>
<text x="278" y="172.2" transform="rotate(-90 278 172.2)">3</text>
<text x="271" y="175.2">1</text>
<text x="278" y="179.8" transform="rotate(-90 278 179.8)">2</text>
<text x="342.8" y="209" transform="rotate(-90 342.8 209)">1</text>
<text x="333.3" y="212">2</text>
<text x="333.3" y="217.1">3</text>
<text x="342.8" y="221.7" transform="rotate(-90 342.8 221.7)">4</text>
</g>
</svg>
